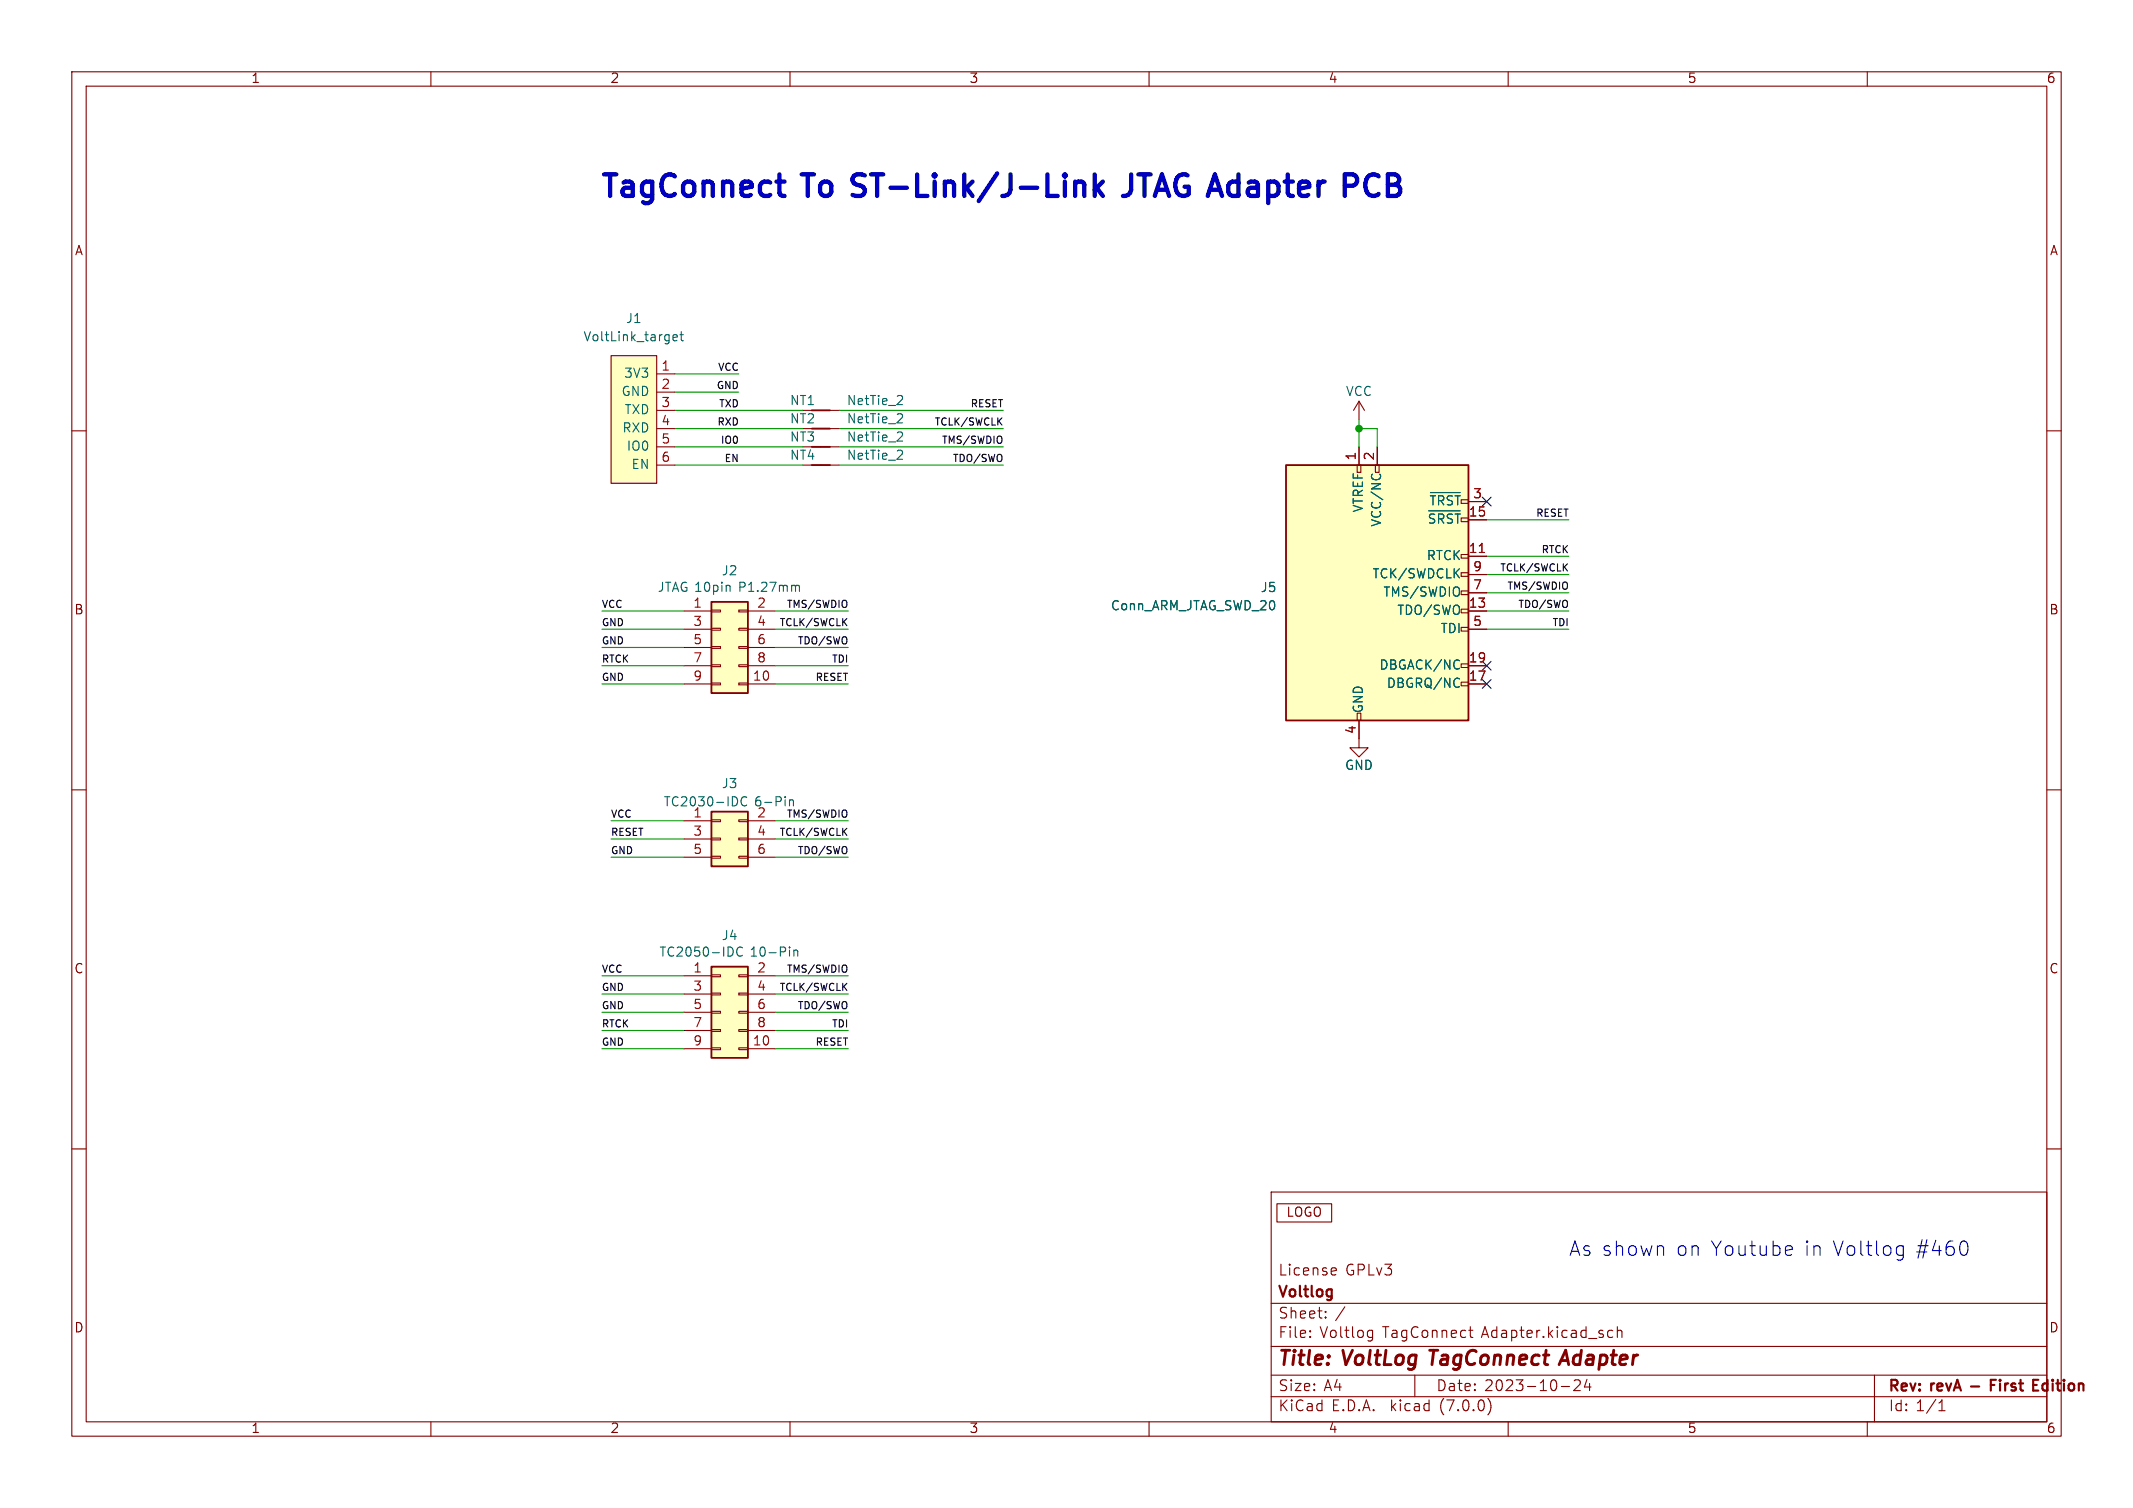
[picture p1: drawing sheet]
<svg xmlns="http://www.w3.org/2000/svg" width="297mm" height="210mm" viewBox="0 0 297 210" stroke-linecap="round" stroke-linejoin="round" font-family="sans-serif">
<g fill="none" stroke="#840000" stroke-width=".15">
<path d="M10 10h277v190h-277zM12 12h273v186h-273zM60 10v2M110 10v2M160 10v2M210 10v2M260 10v2M10 60h2M85.1 49.5h6.3v17.8h-6.3zM91.4 52.1h2.6M91.4 54.6h2.6M91.4 57.2h2.6"/>
<path d="M91.4 59.7h2.6M111.8 57.2h5M111.8 59.7h5M189.2 55.9v2.5M189.2 55.9l-.7 1.3M189.2 55.9l.8 1.3M285 60h2M91.4 62.2h2.6M91.4 64.8h2.6M111.8 62.2h5M111.8 64.8h5M189 64.8h.5v1h-.5z"/>
<path d="M189.2 62.2v2.6M191.5 64.8h.5v1h-.5zM191.8 62.2v2.6M203.5 79.8h1v.5h-1zM203.5 77.2h1v.5h-1zM204.5 77.5h2.5M204.5 72.4h2.5M204.5 69.9h2.5M95.2 85.1h3.9M95.2 95.3h3.9M95.2 87.6h3.9M95.2 90.2h3.9"/>
<path d="M95.2 92.7h3.9M99.1 95.1h1.2v.3h-1.2zM99.1 92.6h1.2v.2h-1.2zM99.1 90h1.2v.3h-1.2zM99.1 87.5h1.2v.3h-1.2zM99.1 85h1.2v.2h-1.2zM102.9 95.1h1.2v.3h-1.2zM102.9 92.6h1.2v.2h-1.2zM102.9 90h1.2v.3h-1.2zM102.9 87.5h1.2v.3h-1.2zM102.9 85h1.2v.2h-1.2zM104.1 85.1h3.8"/>
<path d="M104.1 95.3h3.8M104.1 87.6h3.8M104.1 90.2h3.8M104.1 92.7h3.8M189 99.3h.5v1h-.5zM203.5 95h1v.5h-1zM203.5 92.5h1v.5h-1zM203.5 84.8h1v.5h-1zM203.5 82.3h1v.5h-1zM203.5 87.4h1v.5h-1zM204.5 85.1h2.5M204.5 95.3h2.5"/>
<path d="M204.5 87.6h2.5M204.5 92.7h2.5M204.5 82.6h2.5M204.5 80h2.5M10 110h2M95.2 114.3h3.9M95.2 116.8h3.9M95.2 119.4h3.9M99.1 119.3h1.2v.2h-1.2zM99.1 116.7h1.2v.3h-1.2zM99.1 114.2h1.2v.2h-1.2zM102.9 119.3h1.2v.2h-1.2z"/>
<path d="M102.9 116.7h1.2v.3h-1.2zM102.9 114.2h1.2v.2h-1.2zM104.1 114.3h3.8M104.1 116.8h3.8M104.1 119.4h3.8M189.2 100.3v3.8h1.3l-1.3 1.3-1.2-1.3h1.2M285 110h2M95.2 135.9h3.9M95.2 138.4h3.9M99.1 138.3h1.2v.3h-1.2zM99.1 135.8h1.2v.2h-1.2zM102.9 138.3h1.2v.3h-1.2z"/>
<path d="M102.9 135.8h1.2v.2h-1.2zM104.1 135.9h3.8M104.1 138.4h3.8M10 160h2M95.2 146.1h3.9M95.2 141h3.9M95.2 143.5h3.9M99.1 145.9h1.2v.3h-1.2zM99.1 143.4h1.2v.2h-1.2zM99.1 140.8h1.2v.3h-1.2zM102.9 145.9h1.2v.3h-1.2zM102.9 143.4h1.2v.2h-1.2z"/>
<path d="M102.9 140.8h1.2v.3h-1.2zM104.1 146.1h3.8M104.1 141h3.8M104.1 143.5h3.8M285 160h2M177 166h108v32h-108zM177.8 167.6h7.6v2.6h-7.6zM185.6 176.6h.4l.1 .3-.7 .2M186 177.5l-.4 .1M60 198v2M110 198v2M160 198v2"/>
<path d="M177 194.5h108M177 191.5h108M177 187.5h108M177 181.5h108M182.4 186.1l.1 .1-.1 .1M182.4 185.3l.1 .1-.1 .1M184.6 183.4v.1v.1M184.6 182.6v.1v.1M190.7 185.3h.4M191.1 185.3v1.2a.41 .41 0 0 1-.5 .3M191.1 186.2l-.4 .1M197 191.5v3"/>
<path d="M204.5 185.3h.6M204.7 184.8v1.2l.1 .2 .3 .1M207.2 194.8a1.74 1.74 0 0 1 0 2.2M210 198v2M217.4 193.1h1.1M220 192.3v.1v.4l-.9 .9h.9M221 192.1l-.4 1.1h.9M221.3 192.7v1M224.1 185.3h.5M224.6 186.2l-.5 .1M225.2 185.4a.37 .37 0 0 1 .6 .1v.8M225.2 184.8v1.5"/>
<path d="M260 198v2M261 191.5v6.5M270 196.5h.8M270 195.4l.4-.4v1.5"/>
</g>
<path d="M277.2 192.9h.5M277.9 192.2h-.7v1.5M283.1 192.9h.5M283.1 192.2h.7M283.1 193.7h.7" fill="none" stroke="#840000" stroke-width=".3"/>
<path d="M199.1 188h1.1M217.4 189.5h.9M218 188l-.9 2" fill="none" stroke="#840000" stroke-width=".4"/>
<g fill="#ffffc2" stroke="#ffffc2" stroke-width=".14">
<path d="M99.1 83.8h5v12.7h-5z"/>
<path d="M99.1 113h5v7.7h-5z"/>
<path d="M85.1 49.5h6.3v17.8h-6.3z"/>
<path d="M99.1 134.6h5v12.7h-5z"/>
<path d="M179.1 64.8h25.4v35.5h-25.4z"/>
</g>
<path d="M113 57.2h2.6M113 59.7h2.6M113 64.8h2.6M113 62.2h2.6M179.1 64.8h25.4v35.5h-25.4zM99.1 83.8h5v12.7h-5zM99.1 113h5v7.7h-5zM99.1 134.6h5v12.7h-5z" fill="none" stroke="#840000" stroke-width=".25"/>
<g fill="none" stroke="#006464" stroke-width=".15">
<path d="M93.7 47l.6-.1v-.2l-.4-.1-.2 .2 .1 .6h.5M94.7 46.6h.5M94.9 46.2v1.1v.1l.3 .1M125.5 55.1l.2 .2-.1 .3-.7 .7h.8M125.5 57.7l.2 .2-.1 .3-.7 .7h.8M125.5 62.8l.2 .1-.1 .3-.7 .8h.8M125.5 60.2l.2 .2-.1 .3-.7 .7h.8M191.1 66l-.1 .3M192.1 66l.1 .3M198.9 71.1h4.4M199.2 69h.7M199.2 68.6h4.1"/>
<path d="M199.5 69v1.3M200.3 71.6v1.3M201 69.5l-.1-.4-.6-.1v1.3M202.2 69.1l-.4-.1-.2 .2-.1 .2M202.6 69h.7M202.7 79.8l.5 .7M203 69v1.3M203 71.6v1.3M203.2 79.2l-.7 .7M101.5 81.5l.2 .2v.7M110.9 81.5h.2l.2 .2v.7M203 94.4l.2 .2"/>
<path d="M203 91.9l.2 .1M203.2 95.6l-.2 .1M203.2 93.1l-.2 .1M104 111.1a.51 .51 0 0 0-.7 0 .51 .51 0 0 0-.1 .6 .48 .48 0 0 0 .2 .5 .48 .48 0 0 0 .6-.1M109.9 111.4v.8M109.9 111.5l.2-.1h.3l.1 .8M103.4 132a.51 .51 0 0 0-.7 0 .51 .51 0 0 0-.1 .6 .48 .48 0 0 0 .2 .5 .48 .48 0 0 0 .6-.1M110.5 132.3v.9M110.5 132.4l.2-.1 .3 .1 .1 .8"/>
</g>
<path d="M206 76.9h.7" fill="none" stroke="#a90000" stroke-width=".15"/>
<g fill="none" stroke="#0f0f0f" stroke-width=".15">
<path d="M139.1 58.6l.4 .6M139.5 58.2l-.6 .6M139.5 60.9v.7M217.8 78.9l.4 .6M218.2 78.5l-.5 .6M117.5 86.6l.4 .5M117.9 83.7v.8M117.9 86.1l-.6 .6M218.2 81.2v.7M117.5 115.8l.4 .5M117.9 113v.7M117.9 115.3l-.6 .6"/>
<path d="M117.5 137.4l.4 .5M117.9 134.5v.8M117.9 136.9l-.6 .6"/>
</g>
<path d="M249.3 173.5l.2 .1 .1 .4-1 .2M249.5 174.7l-.2 .1M264.2 174.7l.2 .1 .6-.1M264.2 173.6l.2-.1 .6 .1M265 173.5v1.6a.54 .54 0 0 1-.8 .3M273.5 172.8a1.25 1.25 0 0 1 0 2" fill="none" stroke="#0000c2" stroke-width=".15"/>
<path d="M150.1 25.3h.5l.2 .1 .2 .3v1.6M152.4 24.3v3M152.7 26.1l.9 1.2M153.6 25.3l-1.2 1.1M157.4 26.9l-.3 .2-.7 .2M188.4 24.3a.81 .81 0 0 1 .6 .8 .81 .81 0 0 1-.6 .8" fill="none" stroke="#0000c2" stroke-width=".6"/>
<g fill="none" stroke="#009600" stroke-width=".15">
<path d="M94 59.7h17.8M94 57.2h17.8M94 54.6h8.9M94 52.1h8.9M116.8 59.7h22.9M116.8 57.2h22.9M189.2 58.4v3.8M189.2 59.7h2.6v2.5M94 62.2h17.8M94 64.8h17.8M116.8 62.2h22.9M116.8 64.8h22.9"/>
<path d="M207 77.5h11.4M207 72.4h11.4M83.8 85.1h11.4M83.8 87.6h11.4M83.8 95.3h11.4M83.8 92.7h11.4M83.8 90.2h11.4M107.9 85.1h10.2M107.9 87.6h10.2M107.9 95.3h10.2M107.9 92.7h10.2M107.9 90.2h10.2"/>
<path d="M207 80h11.4M207 82.6h11.4M207 85.1h11.4M207 87.6h11.4M85.1 119.4h10.1M85.1 116.8h10.1M85.1 114.3h10.1M107.9 119.4h10.2M107.9 116.8h10.2M107.9 114.3h10.2M83.8 138.4h11.4M83.8 135.9h11.4"/>
<path d="M107.9 138.4h10.2M107.9 135.9h10.2M83.8 141h11.4M83.8 146.1h11.4M83.8 143.5h11.4M107.9 141h10.2M107.9 146.1h10.2M107.9 143.5h10.2"/>
</g>
<path d="M206.4 69.2l1.2 1.3M207.6 69.2l-1.2 1.3M206.4 94.6l1.2 1.3M206.4 92.1l1.2 1.2M207.6 94.6l-1.2 1.3M207.6 92.1l-1.2 1.2" fill="none" stroke="#000084" stroke-width=".15"/>
<circle cx="189.2" cy="59.7" r=".46" fill="#009600" stroke="#009600" stroke-width=".15"/>
<g font-size="4.2" fill="#0000c2">
<text x="83.8" y="27.9">TagConnect</text>
<text x="112.2" y="27.9">To ST-Link/J-Link</text>
<text x="158.6" y="27.9">JTAG Adapter</text>
<text x="191" y="27.9">PCB</text>
</g>
<g font-size="2.8" fill="#0000c2">
<text x="218.4" y="175.3">As shown</text>
<text x="233.3" y="175.3">on Youtube</text>
<text x="251.1" y="175.3">in Voltlog</text>
<text x="266.6" y="175.3">#460</text>
</g>
<g font-size="2.8" fill="#840000">
<text x="178" y="190.8">Title:</text>
<text x="187.1" y="190.8">VoltLog</text>
<text x="199.8" y="190.8">TagConnect</text>
<text x="218.7" y="190.8">Adapter</text>
</g>
<g font-size="2.1" fill="#840000">
<text x="178" y="177.9">License</text>
<text x="187.3" y="177.9">GPLv3</text>
<text x="178" y="183.9">Sheet:</text>
<text x="178" y="181.1">Voltlog</text>
<text x="185.9" y="183.9">/</text>
<text x="178" y="186.6">File:</text>
<text x="183.8" y="186.6">Voltlog</text>
<text x="192.5" y="186.6">TagConnect</text>
<text x="206.4" y="186.6">Adapter.kicad_sch</text>
<text x="178" y="196.8">KiCad</text>
<text x="178" y="194">Size:</text>
<text x="184.3" y="194">A4</text>
<text x="185.4" y="196.8">E.D.A.</text>
<text x="193.7" y="196.8">kicad</text>
<text x="200" y="194">Date:</text>
<text x="200.6" y="196.8">(7.0.0)</text>
<text x="206.7" y="194">2023-10-24</text>
<text x="263" y="194.2">Rev:</text>
<text x="263" y="196.8">Id: 1/1</text>
<text x="269" y="194.2">revA -</text>
<text x="278.2" y="194.2">First</text>
<text x="284.5" y="194.2">Edition</text>
</g>
<g font-size="1.8" fill="#840000">
<text x="35" y="11.8">1</text>
<text x="85" y="11.8">2</text>
<text x="135" y="11.8">3</text>
<text x="185" y="11.8">4</text>
<text x="235" y="11.8">5</text>
<text x="285" y="11.8">6</text>
<text x="10.4" y="35.8">A</text>
<text x="285.4" y="35.8">A</text>
<text x="10.3" y="85.8">B</text>
<text x="285.3" y="85.8">B</text>
<text x="10.3" y="135.8">C</text>
<text x="285.3" y="135.8">C</text>
<text x="179.1" y="169.7">LOGO</text>
<text x="10.3" y="185.8">D</text>
<text x="285.3" y="185.8">D</text>
<text x="35" y="199.8">1</text>
<text x="85" y="199.8">2</text>
<text x="135" y="199.8">3</text>
<text x="185" y="199.8">4</text>
<text x="235" y="199.8">5</text>
<text x="285" y="199.8">6</text>
</g>
<g font-size="1.8" fill="#006464">
<text x="81.2" y="47.8">VoltLink_target</text>
<text x="87.1" y="45.3">J1</text>
<text x="86.8" y="52.9">3V3</text>
<text x="86.4" y="55.4">GND</text>
<text x="86.8" y="58">TXD</text>
<text x="109.9" y="56.7">NT1</text>
<text x="109.9" y="59.2">NT2</text>
<text x="117.9" y="56.7">NetTie_2</text>
<text x="117.9" y="59.2">NetTie_2</text>
<text x="187.4" y="55.4">VCC</text>
<text x="86.5" y="60.5">RXD</text>
<text x="87.2" y="63.1">IO0</text>
<text x="87.8" y="65.6">EN</text>
<text x="109.9" y="64.3">NT4</text>
<text x="109.9" y="61.8">NT3</text>
<text x="117.9" y="64.3">NetTie_2</text>
<text x="117.9" y="61.8">NetTie_2</text>
<text x="190.1" y="71.5" transform="rotate(-90 190.1 71.5)">VTREF</text>
<text x="198.9" y="71.3">~{TRST}</text>
<text x="192.6" y="73.5" transform="rotate(-90 192.6 73.5)">VCC/NC</text>
<text x="198.7" y="73.8">~{SRST}</text>
<text x="91.5" y="82.7">JTAG 10pin</text>
<text x="100.4" y="80.4">J2</text>
<text x="102.9" y="82.7">P1.27mm</text>
<text x="175.5" y="82.7">J5</text>
<text x="191" y="80.8">TCK/SWDCLK</text>
<text x="192.5" y="83.4">TMS/SWDIO</text>
<text x="198.5" y="78.3">RTCK</text>
<text x="154.6" y="85.3">Conn_ARM_JTAG_SWD_20</text>
<text x="194.4" y="85.9">TDO/SWO</text>
<text x="200.5" y="88.5">TDI</text>
<text x="192" y="93.5">DBGACK/NC</text>
<text x="190.1" y="99.3" transform="rotate(-90 190.1 99.3)">GND</text>
<text x="193" y="96.1">DBGRQ/NC</text>
<text x="187.2" y="107.5">GND</text>
<text x="92.4" y="112.6">TC2030-IDC</text>
<text x="100.4" y="110">J3</text>
<text x="105" y="112.6">6-Pin</text>
<text x="96.5" y="114">1</text>
<text x="105.4" y="114">2</text>
<text x="100.4" y="131.2">J4</text>
<text x="91.8" y="133.5">TC2050-IDC</text>
<text x="104.4" y="133.5">10-Pin</text>
</g>
<g font-size="1.8" fill="#a90000">
<text x="92" y="51.8">1</text>
<text x="92" y="54.4">2</text>
<text x="92" y="56.9">3</text>
<text x="92" y="59.4">4</text>
<text x="92" y="62">5</text>
<text x="92" y="64.5">6</text>
<text x="189" y="64.2" transform="rotate(-90 189 64.2)">1</text>
<text x="191.5" y="64.2" transform="rotate(-90 191.5 64.2)">2</text>
<text x="205.1" y="69.6">3</text>
<text x="204.5" y="77.2">11</text>
<text x="204.5" y="72.1">15</text>
<text x="205.1" y="82.3">7</text>
<text x="205.1" y="79.8">9</text>
<text x="96.5" y="84.8">1</text>
<text x="96.5" y="87.4">3</text>
<text x="96.5" y="89.9">5</text>
<text x="105.4" y="84.8">2</text>
<text x="105.4" y="87.4">4</text>
<text x="105.4" y="89.9">6</text>
<text x="204.5" y="84.8">13</text>
<text x="205.1" y="87.4">5</text>
<text x="96.5" y="92.5">7</text>
<text x="96.5" y="95">9</text>
<text x="104.8" y="95">10</text>
<text x="105.4" y="92.5">8</text>
<text x="204.5" y="95">17</text>
<text x="204.5" y="92.5">19</text>
<text x="189" y="102.3" transform="rotate(-90 189 102.3)">4</text>
<text x="96.5" y="116.6">3</text>
<text x="96.5" y="119.1">5</text>
<text x="105.4" y="116.6">4</text>
<text x="105.4" y="119.1">6</text>
<text x="96.5" y="135.6">1</text>
<text x="105.4" y="135.6">2</text>
<text x="96.5" y="138.2">3</text>
<text x="96.5" y="140.7">5</text>
<text x="96.5" y="143.3">7</text>
<text x="105.4" y="138.2">4</text>
<text x="105.4" y="140.7">6</text>
<text x="105.4" y="143.3">8</text>
<text x="96.5" y="145.8">9</text>
<text x="104.8" y="145.8">10</text>
</g>
<g font-size="1.4" fill="#0f0f0f">
<text x="99.8" y="51.8">VCC</text>
<text x="99.6" y="54.3">GND</text>
<text x="99.7" y="59.4">RXD</text>
<text x="100" y="56.9">TXD</text>
<text x="130" y="59.4">TCLK/SWCLK</text>
<text x="135" y="56.9">RESET</text>
<text x="100.2" y="62">IO0</text>
<text x="100.7" y="64.5">EN</text>
<text x="131" y="62">TMS/SWDIO</text>
<text x="132.5" y="64.5">TDO/SWO</text>
<text x="213.7" y="72.1">RESET</text>
<text x="214.5" y="77.2">RTCK</text>
<text x="208.7" y="79.7">TCLK/SWCLK</text>
<text x="209.7" y="82.3">TMS/SWDIO</text>
<text x="83.8" y="84.8">VCC</text>
<text x="83.8" y="89.9">GND</text>
<text x="83.8" y="87.4">GND</text>
<text x="108.4" y="87.4">TCLK/SWCLK</text>
<text x="109.4" y="84.8">TMS/SWDIO</text>
<text x="110.9" y="89.9">TDO/SWO</text>
<text x="211.3" y="84.8">TDO/SWO</text>
<text x="216" y="87.4">TDI</text>
<text x="83.8" y="92.4">RTCK</text>
<text x="83.8" y="95">GND</text>
<text x="113.4" y="95">RESET</text>
<text x="115.7" y="92.4">TDI</text>
<text x="85.1" y="119.1">GND</text>
<text x="85.1" y="114">VCC</text>
<text x="85.1" y="116.6">RESET</text>
<text x="108.4" y="116.6">TCLK/SWCLK</text>
<text x="109.4" y="114">TMS/SWDIO</text>
<text x="110.9" y="119.1">TDO/SWO</text>
<text x="83.8" y="135.6">VCC</text>
<text x="109.4" y="135.6">TMS/SWDIO</text>
<text x="83.8" y="143.2">RTCK</text>
<text x="83.8" y="138.2">GND</text>
<text x="83.8" y="140.7">GND</text>
<text x="108.4" y="138.2">TCLK/SWCLK</text>
<text x="110.9" y="140.7">TDO/SWO</text>
<text x="115.7" y="143.2">TDI</text>
<text x="83.8" y="145.8">GND</text>
<text x="113.4" y="145.8">RESET</text>
</g>
</svg>
